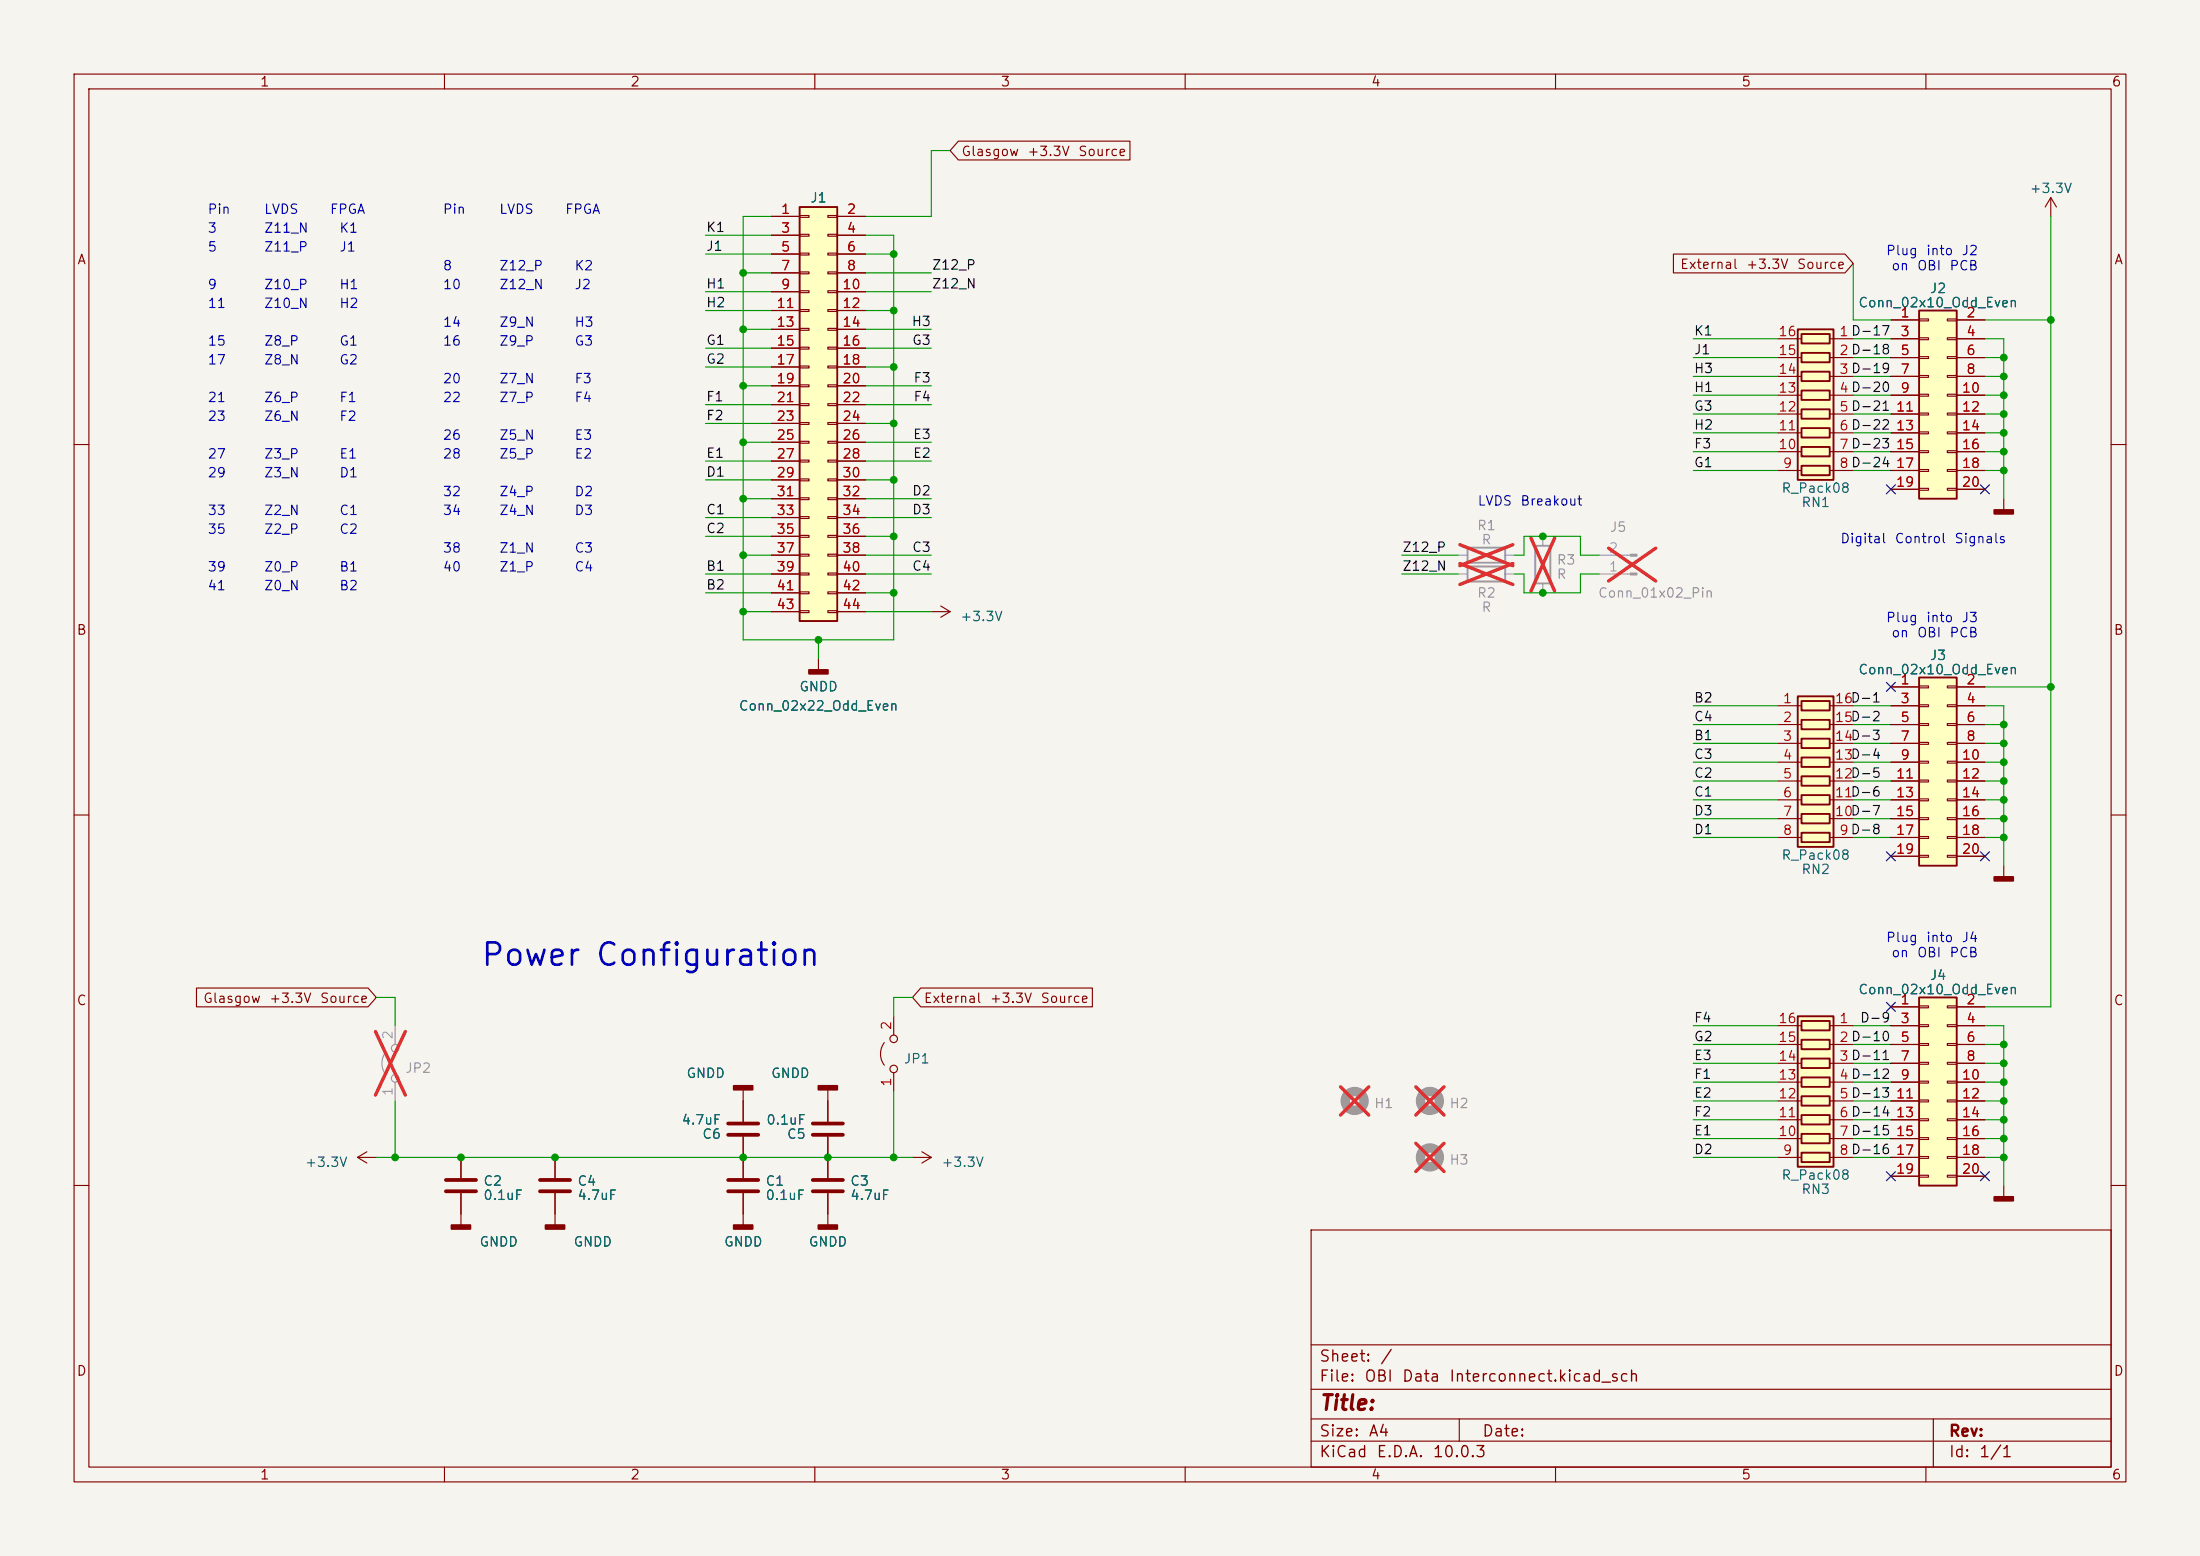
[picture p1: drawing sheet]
<svg xmlns="http://www.w3.org/2000/svg" width="297mm" height="210mm" viewBox="0 0 297 210" stroke-linecap="round" stroke-linejoin="round" font-family="sans-serif">
<path d="M0 0h297v210h-297z" fill="#f5f4ef" stroke="#f5f4ef" stroke-width=".14"/>
<g fill="none" stroke="#840000" stroke-width=".15">
<path d="M10 10h277v190h-277zM12 12h273v186h-273zM60 10v2M110 10v2M160 10v2M210 10v2M260 10v2M10 60h2M285 60h2M10 110h2M285 110h2M120.6 137.2v2.5"/>
<path d="M74.9 156.2v2.8M111.8 156.2v2.8M119.4 140.7a2.54 2.54 0 0 0 0 3.1M120.6 144.8v2.5M123.2 156.2h2.5M124.5 155.4l1.2 .8M125.7 156.2l-1.2 .8M10 160h2M74.9 161v2.8M100.3 163.8v1.6M111.8 161v4.4M177 166h108v32h-108z"/>
<path d="M270.5 160v1.5M285 160h2M60 198v2M110 198v2M160 198v2M177 194.5h108M177 191.5h108M177 187.5h108M177 181.5h108M197 191.5v3M210 198v2M260 198v2"/>
<path d="M261 191.5v6.5"/>
<circle cx="120.7" cy="144.3" r=".51"/>
<circle cx="120.7" cy="140.2" r=".51"/>
</g>
<path d="M72.9 159.3h4.1M109.7 159.3h4.1M72.9 160.8h4.1M109.7 160.8h4.1" fill="none" stroke="#840000" stroke-width=".51"/>
<g fill="#840000" stroke="#840000" stroke-width=".25">
<path d="M269.2 161.5h2.6v.6h-2.6z"/>
<path d="M110.5 165.4h2.5v.5h-2.5z"/>
<path d="M99.1 165.4h2.5v.5h-2.5z"/>
</g>
<path d="M242.7 44.5h4.8v20.3h-4.8z" fill="#ffffc2"/>
<path d="M242.7 44.5h4.8v20.3h-4.8zM243.2 45.1h3.8v1.3h-3.8zM243.2 47.6h3.8v1.3h-3.8zM243.2 50.2h3.8v1.2h-3.8zM243.2 52.7h3.8v1.3h-3.8zM243.2 55.2h3.8v1.3h-3.8zM243.2 57.8h3.8v1.3h-3.8zM243.2 60.3h3.8v1.3h-3.8zM243.2 62.9h3.8v1.2h-3.8z" fill="none" stroke="#840000" stroke-width=".25"/>
<g fill="none" stroke="#840000" stroke-width=".15">
<path d="M240 45.7h3.2M240 48.3h3.2M240 50.8h3.2M240 53.3h3.2M240 55.9h3.2M240 58.4h3.2M247 45.7h3.2M247 48.3h3.2M247 50.8h3.2M247 53.3h3.2M247 55.9h3.2M247 58.4h3.2"/>
<path d="M240 61h3.2M240 63.5h3.2M247 61h3.2M247 63.5h3.2M100.3 156.2v2.8M100.3 161v2.8"/>
</g>
<path d="M98.3 159.3h4.1M98.3 160.8h4.1" fill="none" stroke="#840000" stroke-width=".51"/>
<path d="M242.7 137.2h4.8v20.3h-4.8z" fill="#ffffc2"/>
<path d="M242.7 137.2h4.8v20.3h-4.8zM243.2 137.8h3.8v1.3h-3.8zM243.2 140.3h3.8v1.3h-3.8zM243.2 142.9h3.8v1.2h-3.8zM243.2 145.4h3.8v1.3h-3.8zM243.2 148h3.8v1.2h-3.8zM243.2 150.5h3.8v1.3h-3.8zM243.2 153h3.8v1.3h-3.8zM243.2 155.6h3.8v1.2h-3.8z" fill="none" stroke="#840000" stroke-width=".25"/>
<g fill="none" stroke="#840000" stroke-width=".15">
<path d="M240 138.4h3.2M247 138.4h3.2M62.2 156.2v2.8M100.3 147.1v4.3M100.3 153.4v2.8M240 141h3.2M240 143.5h3.2M240 146.1h3.2M240 148.6h3.2M240 151.1h3.2M240 153.7h3.2M240 156.2h3.2"/>
<path d="M247 141h3.2M247 143.5h3.2M247 146.1h3.2M247 148.6h3.2M247 151.1h3.2M247 153.7h3.2M247 156.2h3.2M62.2 161v4.4M74.9 163.8v1.6"/>
</g>
<g fill="#840000" stroke="#840000" stroke-width=".25">
<path d="M99.1 146.6h2.5v.5h-2.5z"/>
<path d="M73.7 165.4h2.5v.5h-2.5z"/>
<path d="M61 165.4h2.5v.5h-2.5z"/>
</g>
<path d="M60.2 159.3h4.1M98.3 153.2h4.1M98.3 151.6h4.1M60.2 160.8h4.1" fill="none" stroke="#840000" stroke-width=".51"/>
<g fill="none" stroke="#9c9b98" stroke-width="1.3">
<circle cx="182.9" cy="148.6" r="1.27"/>
<circle cx="193" cy="156.2" r="1.27"/>
</g>
<path d="M181 146.7l3.8 3.8M184.8 146.7l-3.8 3.8M191.1 154.3l3.8 3.8M194.9 154.3l-3.8 3.8" fill="none" stroke="#e12e31" stroke-width=".46"/>
<path d="M242.7 94h4.8v20.3h-4.8z" fill="#ffffc2"/>
<path d="M242.7 94h4.8v20.3h-4.8zM243.2 94.6h3.8v1.3h-3.8zM243.2 97.2h3.8v1.2h-3.8zM243.2 99.7h3.8v1.3h-3.8zM243.2 102.2h3.8v1.3h-3.8zM243.2 104.8h3.8v1.2h-3.8zM243.2 107.3h3.8v1.3h-3.8zM243.2 109.9h3.8v1.2h-3.8zM243.2 112.4h3.8v1.3h-3.8z" fill="none" stroke="#840000" stroke-width=".25"/>
<g fill="none" stroke="#840000" stroke-width=".15">
<path d="M240 95.3h3.2M240 97.8h3.2M247 95.3h3.2M247 97.8h3.2M240 100.3h3.2M240 102.9h3.2M240 105.4h3.2M240 108h3.2M240 110.5h3.2M240 113h3.2M247 100.3h3.2M247 102.9h3.2"/>
<path d="M247 105.4h3.2M247 108h3.2M247 110.5h3.2M247 113h3.2M270.5 116.8v1.6"/>
</g>
<path d="M269.2 118.4h2.6v.5h-2.6z" fill="#840000" stroke="#840000" stroke-width=".25"/>
<circle cx="193" cy="148.6" r="1.27" fill="none" stroke="#9c9b98" stroke-width="1.3"/>
<path d="M191.1 146.7l3.8 3.8M194.9 146.7l-3.8 3.8" fill="none" stroke="#e12e31" stroke-width=".46"/>
<path d="M259.1 91.4h5.1v25.4h-5.1z" fill="#ffffc2"/>
<path d="M259.1 91.4h5.1v25.4h-5.1z" fill="none" stroke="#840000" stroke-width=".25"/>
<g fill="none" stroke="#840000" stroke-width=".15">
<path d="M255.3 92.7h3.8M255.3 95.3h3.8M255.3 97.8h3.8M259.1 92.6h1.2v.2h-1.2zM259.1 95.1h1.2v.3h-1.2zM259.1 97.7h1.2v.2h-1.2zM262.9 92.6h1.3v.2h-1.3zM262.9 95.1h1.3v.3h-1.3zM262.9 97.7h1.3v.2h-1.3zM264.2 92.7h3.8M264.2 95.3h3.8M264.2 97.8h3.8"/>
<path d="M255.3 100.3h3.8M255.3 102.9h3.8M255.3 105.4h3.8M255.3 108h3.8M255.3 110.5h3.8M255.3 113h3.8M255.3 115.6h3.8M259.1 100.2h1.2v.3h-1.2zM259.1 102.7h1.2v.3h-1.2zM259.1 105.3h1.2v.2h-1.2zM259.1 107.8h1.2v.3h-1.2zM259.1 110.4h1.2v.2h-1.2z"/>
<path d="M259.1 112.9h1.2v.3h-1.2zM259.1 115.4h1.2v.3h-1.2zM262.9 100.2h1.3v.3h-1.3zM262.9 102.7h1.3v.3h-1.3zM262.9 105.3h1.3v.2h-1.3zM262.9 107.8h1.3v.3h-1.3zM262.9 110.4h1.3v.2h-1.3zM262.9 112.9h1.3v.3h-1.3zM262.9 115.4h1.3v.3h-1.3zM264.2 100.3h3.8M264.2 102.9h3.8M264.2 105.4h3.8"/>
<path d="M264.2 108h3.8M264.2 110.5h3.8M264.2 113h3.8M264.2 115.6h3.8"/>
</g>
<path d="M259.1 41.9h5.1v25.4h-5.1z" fill="#ffffc2"/>
<path d="M259.1 41.9h5.1v25.4h-5.1z" fill="none" stroke="#840000" stroke-width=".25"/>
<g fill="none" stroke="#840000" stroke-width=".15">
<path d="M276.9 26.7l-.8 1.2M276.9 26.7l.7 1.2M276.9 26.7v2.5M255.3 43.2h3.8M255.3 45.7h3.8M255.3 48.3h3.8M255.3 50.8h3.8M255.3 53.3h3.8M255.3 55.9h3.8M255.3 58.4h3.8M259.1 43.1h1.2v.2h-1.2zM259.1 45.6h1.2v.2h-1.2z"/>
<path d="M259.1 48.1h1.2v.3h-1.2zM259.1 50.7h1.2v.2h-1.2zM259.1 53.2h1.2v.3h-1.2zM259.1 55.8h1.2v.2h-1.2zM259.1 58.3h1.2v.2h-1.2zM262.9 43.1h1.3v.2h-1.3zM262.9 45.6h1.3v.2h-1.3zM262.9 48.1h1.3v.3h-1.3zM262.9 50.7h1.3v.2h-1.3zM262.9 53.2h1.3v.3h-1.3zM262.9 55.8h1.3v.2h-1.3zM262.9 58.3h1.3v.2h-1.3z"/>
<path d="M264.2 43.2h3.8M264.2 45.7h3.8M264.2 48.3h3.8M264.2 50.8h3.8M264.2 53.3h3.8M264.2 55.9h3.8M264.2 58.4h3.8M255.3 61h3.8M255.3 63.5h3.8M255.3 66h3.8M259.1 60.8h1.2v.3h-1.2zM259.1 63.4h1.2v.2h-1.2z"/>
<path d="M259.1 65.9h1.2v.3h-1.2zM262.9 60.8h1.3v.3h-1.3zM262.9 63.4h1.3v.2h-1.3zM262.9 65.9h1.3v.3h-1.3zM264.2 61h3.8M264.2 63.5h3.8M264.2 66h3.8M270.5 67.3v1.5"/>
</g>
<path d="M269.2 68.8h2.6v.5h-2.6z" fill="#840000" stroke="#840000" stroke-width=".25"/>
<path d="M259.1 134.6h5.1v25.4h-5.1z" fill="#ffffc2"/>
<path d="M259.1 134.6h5.1v25.4h-5.1z" fill="none" stroke="#840000" stroke-width=".25"/>
<g fill="none" stroke="#840000" stroke-width=".15">
<path d="M255.3 135.9h3.8M255.3 138.4h3.8M259.1 135.8h1.2v.2h-1.2zM259.1 138.3h1.2v.3h-1.2zM262.9 135.8h1.3v.2h-1.3zM262.9 138.3h1.3v.3h-1.3zM264.2 135.9h3.8M264.2 138.4h3.8M48.3 156.2h2.5M48.3 156.2l1.2 .8M49.5 155.4l-1.2 .8M255.3 141h3.8"/>
<path d="M255.3 143.5h3.8M255.3 146.1h3.8M255.3 148.6h3.8M255.3 151.1h3.8M255.3 153.7h3.8M255.3 156.2h3.8M255.3 158.8h3.8M259.1 140.8h1.2v.3h-1.2zM259.1 143.4h1.2v.2h-1.2zM259.1 145.9h1.2v.3h-1.2zM259.1 148.5h1.2v.2h-1.2zM259.1 151h1.2v.3h-1.2z"/>
<path d="M259.1 153.5h1.2v.3h-1.2zM259.1 156.1h1.2v.2h-1.2zM259.1 158.6h1.2v.3h-1.2zM262.9 140.8h1.3v.3h-1.3zM262.9 143.4h1.3v.2h-1.3zM262.9 145.9h1.3v.3h-1.3zM262.9 148.5h1.3v.2h-1.3zM262.9 151h1.3v.3h-1.3zM262.9 153.5h1.3v.3h-1.3zM262.9 156.1h1.3v.2h-1.3zM262.9 158.6h1.3v.3h-1.3zM264.2 141h3.8"/>
<path d="M264.2 143.5h3.8M264.2 146.1h3.8M264.2 148.6h3.8M264.2 151.1h3.8M264.2 153.7h3.8M264.2 156.2h3.8M264.2 158.8h3.8"/>
</g>
<path d="M207.3 73.7h2v5h-2z" fill="none" stroke="#9c9b98" stroke-width=".25"/>
<g fill="none" stroke="#9c9b98" stroke-width=".15">
<path d="M208.3 72.4v1.3M208.3 78.7v1.3M53.3 138.4v2.6M52.1 142a2.54 2.54 0 0 0 0 3M53.3 146.1v2.5"/>
<circle cx="53.3" cy="145.5" r=".51"/>
<circle cx="53.3" cy="141.5" r=".51"/>
</g>
<path d="M206.7 72.6l3.2 7.2M209.9 72.6l-3.2 7.2M50.7 139.2l4 8.6M54.7 139.2l-4 8.6" fill="none" stroke="#e12e31" stroke-width=".46"/>
<path d="M107.9 27.9h5.1v55.9h-5.1z" fill="#ffffc2"/>
<path d="M107.9 27.9h5.1v55.9h-5.1z" fill="none" stroke="#840000" stroke-width=".25"/>
<g fill="none" stroke="#840000" stroke-width=".15">
<path d="M129.4 19h23.1v2.6h-23.1l-1.1-1.3zM104.1 29.2h3.8M104.1 31.8h3.8M104.1 34.3h3.8M104.1 36.8h3.8M104.1 39.4h3.8M107.9 29.1h1.3v.2h-1.3zM107.9 31.6h1.3v.3h-1.3zM107.9 34.2h1.3v.2h-1.3zM107.9 36.7h1.3v.3h-1.3zM107.9 39.2h1.3v.3h-1.3zM111.8 29.1h1.2v.2h-1.2z"/>
<path d="M111.8 31.6h1.2v.3h-1.2zM111.8 34.2h1.2v.2h-1.2zM111.8 36.7h1.2v.3h-1.2zM111.8 39.2h1.2v.3h-1.2zM113 29.2h3.8M113 31.8h3.8M113 34.3h3.8M113 36.8h3.8M113 39.4h3.8M225.9 34.3h23.2l1.1 1.3-1.1 1.2h-23.2zM104.1 41.9h3.8M104.1 44.5h3.8"/>
<path d="M104.1 47h3.8M104.1 49.5h3.8M104.1 52.1h3.8M104.1 54.6h3.8M104.1 57.2h3.8M104.1 59.7h3.8M107.9 41.8h1.3v.2h-1.3zM107.9 44.3h1.3v.3h-1.3zM107.9 46.9h1.3v.2h-1.3zM107.9 49.4h1.3v.3h-1.3zM107.9 51.9h1.3v.3h-1.3zM107.9 54.5h1.3v.2h-1.3z"/>
<path d="M107.9 57h1.3v.3h-1.3zM107.9 59.6h1.3v.2h-1.3zM111.8 41.8h1.2v.2h-1.2zM111.8 44.3h1.2v.3h-1.2zM111.8 46.9h1.2v.2h-1.2zM111.8 49.4h1.2v.3h-1.2zM111.8 51.9h1.2v.3h-1.2zM111.8 54.5h1.2v.2h-1.2zM111.8 57h1.2v.3h-1.2zM111.8 59.6h1.2v.2h-1.2zM113 41.9h3.8M113 44.5h3.8"/>
<path d="M113 47h3.8M113 49.5h3.8M113 52.1h3.8M113 54.6h3.8M113 57.2h3.8M113 59.7h3.8M255.3 43.2h3.8M255.3 45.7h3.8M255.3 48.3h3.8M255.3 50.8h3.8M255.3 53.3h3.8M255.3 55.9h3.8"/>
<path d="M255.3 58.4h3.8M264.2 43.2h3.8M264.2 45.7h3.8M264.2 48.3h3.8M264.2 50.8h3.8M264.2 53.3h3.8M264.2 55.9h3.8M264.2 58.4h3.8M104.1 62.2h3.8M104.1 64.8h3.8M104.1 67.3h3.8M104.1 69.9h3.8"/>
<path d="M104.1 72.4h3.8M104.1 74.9h3.8M104.1 77.5h3.8M107.9 62.1h1.3v.3h-1.3zM107.9 64.6h1.3v.3h-1.3zM107.9 67.2h1.3v.2h-1.3zM107.9 69.7h1.3v.3h-1.3zM107.9 72.3h1.3v.2h-1.3zM107.9 74.8h1.3v.3h-1.3zM107.9 77.3h1.3v.3h-1.3zM107.9 79.9h1.3v.2h-1.3zM111.8 62.1h1.2v.3h-1.2z"/>
<path d="M111.8 64.6h1.2v.3h-1.2zM111.8 67.2h1.2v.2h-1.2zM111.8 69.7h1.2v.3h-1.2zM111.8 72.3h1.2v.2h-1.2zM111.8 74.8h1.2v.3h-1.2zM111.8 77.3h1.2v.3h-1.2zM111.8 79.9h1.2v.2h-1.2zM113 62.2h3.8M113 64.8h3.8M113 67.3h3.8M113 69.9h3.8M113 72.4h3.8"/>
<path d="M113 74.9h3.8M113 77.5h3.8M255.3 61h3.8M255.3 63.5h3.8M255.3 66h3.8M264.2 61h3.8M264.2 63.5h3.8M264.2 66h3.8M104.1 80h3.8M104.1 82.6h3.8M107.9 82.4h1.3v.3h-1.3zM110.5 88.9v1.5"/>
<path d="M111.8 82.4h1.2v.3h-1.2zM113 80h3.8M113 82.6h3.8M125.7 82.6h2.6M127 81.8l1.3 .8M128.3 82.6l-1.3 .7M255.3 92.7h3.8M255.3 95.3h3.8M255.3 97.8h3.8M264.2 92.7h3.8M264.2 95.3h3.8M264.2 97.8h3.8"/>
<path d="M255.3 100.3h3.8M255.3 102.9h3.8M255.3 105.4h3.8M255.3 108h3.8M255.3 110.5h3.8M255.3 113h3.8M255.3 115.6h3.8M264.2 100.3h3.8M264.2 102.9h3.8M264.2 105.4h3.8M264.2 108h3.8M264.2 110.5h3.8"/>
<path d="M264.2 113h3.8M264.2 115.6h3.8M26.5 133.3h23.2l1.1 1.3-1.1 1.3h-23.2zM124.3 133.3h23.2v2.6h-23.2l-1.1-1.3zM255.3 135.9h3.8M255.3 138.4h3.8M264.2 135.9h3.8M264.2 138.4h3.8M62.2 156.2v2.8M74.9 156.2v2.8M100.3 148.6v2.8M100.3 153.4v5.6"/>
<path d="M111.8 147.1v4.3M111.8 153.4v5.6M255.3 141h3.8M255.3 143.5h3.8M255.3 146.1h3.8M255.3 148.6h3.8M255.3 151.1h3.8M255.3 153.7h3.8M255.3 156.2h3.8M255.3 158.8h3.8M264.2 141h3.8M264.2 143.5h3.8"/>
<path d="M264.2 146.1h3.8M264.2 148.6h3.8M264.2 151.1h3.8M264.2 153.7h3.8M264.2 156.2h3.8M264.2 158.8h3.8M62.2 161v2.8M74.9 161v2.8M100.3 161v2.8M111.8 161v2.8"/>
</g>
<g fill="#840000" stroke="#840000" stroke-width=".25">
<path d="M109.2 90.4h2.6v.5h-2.6z"/>
<path d="M110.5 146.6h2.5v.5h-2.5z"/>
</g>
<path d="M198.1 76.5h5.1v2h-5.1zM198.1 73.9h5.1v2h-5.1z" fill="none" stroke="#9c9b98" stroke-width=".25"/>
<path d="M196.8 77.5h1.3M196.8 74.9h1.3M203.2 77.5h1.3M203.2 74.9h1.3M215.9 77.5h4.2M215.9 74.9h4.2" fill="none" stroke="#9c9b98" stroke-width=".15"/>
<path d="M197.1 76.1l7.1 2.8M197.1 73.5l7.1 2.8M204.2 76.1l-7.1 2.8M204.2 73.5l-7.1 2.8M217.2 74l6.3 4.4M223.5 74l-6.3 4.4" fill="none" stroke="#e12e31" stroke-width=".46"/>
<g fill="#9c9b98" stroke="#9c9b98" stroke-width=".15">
<path d="M220.1 77.3h.9v.3h-.9z"/>
<path d="M220.1 74.8h.9v.3h-.9z"/>
</g>
<path d="M109.7 153.2h4.1M109.7 151.6h4.1" fill="none" stroke="#840000" stroke-width=".51"/>
<g fill="none" stroke="#009600" stroke-width=".15">
<path d="M95.2 39.4h8.9M95.2 31.8h8.9M95.2 34.3h8.9M100.3 36.8h3.8M104.1 29.2h-3.8v57.2h20.3v-54.6h-3.8M116.8 39.4h8.9M116.8 34.3h3.8M116.8 36.8h8.9M128.3 20.3h-2.6v8.9h-8.9M250.2 35.6v7.6h5.1M276.9 29.2v106.7h-8.9M95.2 49.5h8.9"/>
<path d="M95.2 47h8.9M95.2 54.6h8.9M95.2 57.2h8.9M95.2 41.9h8.9M100.3 52.1h3.8M100.3 59.7h3.8M100.3 44.5h3.8M116.8 49.5h3.8M116.8 47h8.9M116.8 54.6h8.9M116.8 57.2h3.8M116.8 52.1h8.9"/>
<path d="M116.8 59.7h8.9M116.8 44.5h8.9M116.8 41.9h3.8M228.6 58.4h11.4M228.6 53.3h11.4M228.6 50.8h11.4M228.6 48.3h11.4M228.6 45.7h11.4M228.6 55.9h11.4M250.2 58.4h5.1M250.2 53.3h5.1M250.2 50.8h5.1"/>
<path d="M250.2 48.3h5.1M250.2 45.7h5.1M250.2 55.9h5.1M268 58.4h2.5M268 53.3h2.5M268 45.7h2.5v21.6M268 50.8h2.5M268 48.3h2.5M268 43.2h8.9M268 55.9h2.5M95.2 72.4h8.9M95.2 77.5h8.9"/>
<path d="M95.2 69.9h8.9M95.2 64.8h8.9M95.2 62.2h8.9M100.3 74.9h3.8M100.3 67.3h3.8M116.8 72.4h3.8M116.8 74.9h8.9M116.8 77.5h8.9M116.8 69.9h8.9M116.8 67.3h8.9M116.8 64.8h3.8M116.8 62.2h8.9"/>
<path d="M189.2 74.9h7.6M189.2 77.5h7.6M204.5 77.5h1.2v2.5h7.7v-2.5h2.5M204.5 74.9h1.2v-2.5h7.7v2.5h2.5M228.6 61h11.4M228.6 63.5h11.4M250.2 61h5.1M250.2 63.5h5.1M268 61h2.5M268 63.5h2.5M95.2 80h8.9M100.3 82.6h3.8"/>
<path d="M110.5 86.4v2.5M116.8 80h3.8M116.8 82.6h8.9M228.6 95.3h11.4M228.6 97.8h11.4M250.2 95.3h5.1M250.2 97.8h5.1M268 92.7h8.9M268 95.3h2.5v21.5M268 97.8h2.5M228.6 113h11.4M228.6 110.5h11.4"/>
<path d="M228.6 108h11.4M228.6 105.4h11.4M228.6 102.9h11.4M228.6 100.3h11.4M250.2 113h5.1M250.2 110.5h5.1M250.2 108h5.1M250.2 105.4h5.1M250.2 102.9h5.1M250.2 100.3h5.1M268 113h2.5M268 110.5h2.5"/>
<path d="M268 108h2.5M268 105.4h2.5M268 102.9h2.5M268 100.3h2.5M50.8 134.6h2.5v3.8M123.2 134.6h-2.6v2.6M228.6 138.4h11.4M250.2 138.4h5.1M268 138.4h2.5v21.6M50.8 156.2h72.4M53.3 148.6v7.6M120.6 147.3v8.9"/>
<path d="M228.6 141h11.4M228.6 143.5h11.4M228.6 146.1h11.4M228.6 148.6h11.4M228.6 156.2h11.4M228.6 153.7h11.4M228.6 151.1h11.4M250.2 141h5.1M250.2 143.5h5.1M250.2 146.1h5.1M250.2 148.6h5.1M250.2 156.2h5.1"/>
<path d="M250.2 153.7h5.1M250.2 151.1h5.1M268 141h2.5M268 143.5h2.5M268 146.1h2.5M268 148.6h2.5M268 156.2h2.5M268 153.7h2.5M268 151.1h2.5"/>
</g>
<g fill="none" stroke="#000084" stroke-width=".15">
<path d="M254.7 65.4l1.2 1.2M255.9 65.4l-1.2 1.2M267.4 65.4l1.2 1.2M268.6 65.4l-1.2 1.2M254.7 92.1l1.2 1.2M255.9 92.1l-1.2 1.2M254.7 115l1.2 1.2M255.9 115l-1.2 1.2M267.4 115l1.2 1.2M268.6 115l-1.2 1.2M254.7 135.3l1.2 1.2M255.9 135.3l-1.2 1.2"/>
<path d="M254.7 158.1l1.2 1.3M255.9 158.1l-1.2 1.3M267.4 158.1l1.2 1.3M268.6 158.1l-1.2 1.3"/>
</g>
<g fill="#009600" stroke="#009600" stroke-width=".14">
<circle cx="100.3" cy="74.9" r=".46"/>
<circle cx="100.3" cy="52.1" r=".46"/>
<circle cx="100.3" cy="67.3" r=".46"/>
<circle cx="100.3" cy="59.7" r=".46"/>
<circle cx="120.6" cy="72.4" r=".46"/>
<circle cx="120.6" cy="80" r=".46"/>
<circle cx="100.3" cy="82.6" r=".46"/>
<circle cx="110.5" cy="86.4" r=".46"/>
<circle cx="111.8" cy="156.2" r=".46"/>
<circle cx="100.3" cy="156.2" r=".46"/>
<circle cx="120.6" cy="156.2" r=".46"/>
<circle cx="74.9" cy="156.2" r=".46"/>
<circle cx="62.2" cy="156.2" r=".46"/>
<circle cx="53.3" cy="156.2" r=".46"/>
<circle cx="100.3" cy="36.8" r=".46"/>
<circle cx="120.6" cy="34.3" r=".46"/>
<circle cx="120.6" cy="64.8" r=".46"/>
<circle cx="120.6" cy="49.5" r=".46"/>
<circle cx="120.6" cy="57.2" r=".46"/>
<circle cx="120.6" cy="41.9" r=".46"/>
<circle cx="100.3" cy="44.5" r=".46"/>
<circle cx="208.3" cy="72.4" r=".46"/>
<circle cx="208.3" cy="80" r=".46"/>
<circle cx="270.5" cy="141" r=".46"/>
<circle cx="270.5" cy="151.1" r=".46"/>
<circle cx="270.5" cy="148.6" r=".46"/>
<circle cx="270.5" cy="146.1" r=".46"/>
<circle cx="270.5" cy="153.7" r=".46"/>
<circle cx="270.5" cy="156.2" r=".46"/>
<circle cx="270.5" cy="143.5" r=".46"/>
<circle cx="270.5" cy="100.3" r=".46"/>
<circle cx="276.9" cy="92.7" r=".46"/>
<circle cx="270.5" cy="97.8" r=".46"/>
<circle cx="270.5" cy="50.8" r=".46"/>
<circle cx="270.5" cy="53.3" r=".46"/>
<circle cx="270.5" cy="63.5" r=".46"/>
<circle cx="270.5" cy="48.3" r=".46"/>
<circle cx="270.5" cy="58.4" r=".46"/>
<circle cx="270.5" cy="55.9" r=".46"/>
<circle cx="276.9" cy="43.2" r=".46"/>
<circle cx="270.5" cy="61" r=".46"/>
<circle cx="270.5" cy="113" r=".46"/>
<circle cx="270.5" cy="108" r=".46"/>
<circle cx="270.5" cy="102.9" r=".46"/>
<circle cx="270.5" cy="105.4" r=".46"/>
<circle cx="270.5" cy="110.5" r=".46"/>
</g>
<text font-size="3" fill="#0000c2" x="64.8" y="131.1">Power Configuration</text>
<text font-size="2" fill="#840000" x="178" y="190.8">Title:</text>
<g font-size="1.5" fill="#840000">
<text x="178" y="184.2">Sheet:</text>
<text x="186.2" y="184.2">/</text>
<text x="178" y="186.9">File:</text>
<text x="184.1" y="186.9">OBI</text>
<text x="189.2" y="186.9">Data</text>
<text x="195.5" y="186.9">Interconnect.kicad_sch</text>
<text x="178" y="197.1">KiCad</text>
<text x="178" y="194.3">Size:</text>
<text x="184.7" y="194.3">A4</text>
<text x="185.7" y="197.1">E.D.A.</text>
<text x="193.3" y="197.1">10.0.3</text>
<text x="200" y="194.3">Date:</text>
<text x="263" y="194.3">Rev:</text>
<text x="263" y="197.1">Id:</text>
<text x="267.1" y="197.1">1/1</text>
</g>
<g font-size="1.3" fill="#840000">
<text x="35" y="12">1</text>
<text x="85" y="12">2</text>
<text x="135" y="12">3</text>
<text x="185" y="12">4</text>
<text x="235" y="12">5</text>
<text x="285" y="12">6</text>
<text x="129.7" y="21.4">Glasgow</text>
<text x="138.6" y="21.4">+3.3V</text>
<text x="145.5" y="21.4">Source</text>
<text x="10.3" y="36">A</text>
<text x="285.3" y="36">A</text>
<text x="226.7" y="36.6">External</text>
<text x="235.6" y="36.6">+3.3V</text>
<text x="242.5" y="36.6">Source</text>
<text x="10.3" y="86">B</text>
<text x="285.3" y="86">B</text>
<text x="10.3" y="136">C</text>
<text x="27.3" y="135.7">Glasgow</text>
<text x="36.2" y="135.7">+3.3V</text>
<text x="43.1" y="135.7">Source</text>
<text x="124.6" y="135.7">External</text>
<text x="133.5" y="135.7">+3.3V</text>
<text x="140.4" y="135.7">Source</text>
<text x="285.3" y="136">C</text>
<text x="10.3" y="186">D</text>
<text x="285.3" y="186">D</text>
<text x="35" y="200">1</text>
<text x="85" y="200">2</text>
<text x="135" y="200">3</text>
<text x="185" y="200">4</text>
<text x="235" y="200">5</text>
<text x="285" y="200">6</text>
</g>
<g font-size="1.3" fill="#0000c2">
<text x="27.9" y="29.2">Pin</text>
<text x="35.6" y="29.2">LVDS</text>
<text x="44.4" y="29.2">FPGA</text>
<text x="59.7" y="29.2">Pin</text>
<text x="67.3" y="29.2">LVDS</text>
<text x="76.2" y="29.2">FPGA</text>
<text x="27.9" y="31.7">3</text>
<text x="27.9" y="34.3">5</text>
<text x="35.6" y="31.7">Z11_N</text>
<text x="35.6" y="34.3">Z11_P</text>
<text x="45.7" y="34.3">J1</text>
<text x="45.7" y="31.7">K1</text>
<text x="254.5" y="34.8">Plug</text>
<text x="259.9" y="34.8">into</text>
<text x="264.7" y="34.8">J2</text>
<text x="27.9" y="41.9">11</text>
<text x="27.9" y="39.3">9</text>
<text x="35.6" y="41.9">Z10_N</text>
<text x="35.6" y="39.3">Z10_P</text>
<text x="45.7" y="39.3">H1</text>
<text x="45.7" y="41.9">H2</text>
<text x="59.7" y="39.3">10</text>
<text x="59.7" y="36.8">8</text>
<text x="67.3" y="39.3">Z12_N</text>
<text x="67.3" y="36.8">Z12_P</text>
<text x="77.5" y="39.3">J2</text>
<text x="77.5" y="36.8">K2</text>
<text x="255.2" y="36.8">on</text>
<text x="258.7" y="36.8">OBI</text>
<text x="263.1" y="36.8">PCB</text>
<text x="27.9" y="47">15</text>
<text x="35.6" y="47">Z8_P</text>
<text x="45.7" y="47">G1</text>
<text x="59.7" y="47">16</text>
<text x="59.7" y="44.4">14</text>
<text x="67.3" y="47">Z9_P</text>
<text x="67.3" y="44.4">Z9_N</text>
<text x="77.5" y="47">G3</text>
<text x="77.5" y="44.4">H3</text>
<text x="27.9" y="49.5">17</text>
<text x="35.6" y="49.5">Z8_N</text>
<text x="45.7" y="49.5">G2</text>
<text x="59.7" y="52">20</text>
<text x="67.3" y="52">Z7_N</text>
<text x="77.5" y="52">F3</text>
<text x="27.9" y="57.1">23</text>
<text x="27.9" y="54.6">21</text>
<text x="35.6" y="54.6">Z6_P</text>
<text x="35.6" y="57.1">Z6_N</text>
<text x="45.7" y="54.6">F1</text>
<text x="45.7" y="57.1">F2</text>
<text x="59.7" y="59.7">26</text>
<text x="59.7" y="54.6">22</text>
<text x="67.3" y="59.7">Z5_N</text>
<text x="67.3" y="54.6">Z7_P</text>
<text x="77.5" y="59.7">E3</text>
<text x="77.5" y="54.6">F4</text>
<text x="27.9" y="62.2">27</text>
<text x="27.9" y="64.7">29</text>
<text x="35.6" y="62.2">Z3_P</text>
<text x="35.6" y="64.7">Z3_N</text>
<text x="45.7" y="62.2">E1</text>
<text x="45.7" y="64.7">D1</text>
<text x="59.7" y="62.2">28</text>
<text x="67.3" y="62.2">Z5_P</text>
<text x="77.5" y="62.2">E2</text>
<text x="27.9" y="69.8">33</text>
<text x="35.6" y="69.8">Z2_N</text>
<text x="45.7" y="69.8">C1</text>
<text x="59.7" y="69.8">34</text>
<text x="59.7" y="67.3">32</text>
<text x="67.3" y="67.3">Z4_P</text>
<text x="67.3" y="69.8">Z4_N</text>
<text x="77.5" y="69.8">D3</text>
<text x="77.5" y="67.3">D2</text>
<text x="199.4" y="68.6">LVDS</text>
<text x="205.2" y="68.6">Breakout</text>
<text x="27.9" y="77.4">39</text>
<text x="27.9" y="72.4">35</text>
<text x="35.6" y="77.4">Z0_P</text>
<text x="35.6" y="72.4">Z2_P</text>
<text x="45.7" y="72.4">C2</text>
<text x="45.7" y="77.4">B1</text>
<text x="59.7" y="77.4">40</text>
<text x="59.7" y="74.9">38</text>
<text x="67.3" y="74.9">Z1_N</text>
<text x="67.3" y="77.4">Z1_P</text>
<text x="77.5" y="74.9">C3</text>
<text x="77.5" y="77.4">C4</text>
<text x="248.4" y="73.6">Digital</text>
<text x="255.7" y="73.6">Control</text>
<text x="263.8" y="73.6">Signals</text>
<text x="27.9" y="80">41</text>
<text x="35.6" y="80">Z0_N</text>
<text x="45.7" y="80">B2</text>
<text x="254.5" y="84.3">Plug</text>
<text x="255.2" y="86.3">on</text>
<text x="258.7" y="86.3">OBI</text>
<text x="259.9" y="84.3">into</text>
<text x="263.1" y="86.3">PCB</text>
<text x="264.7" y="84.3">J3</text>
<text x="254.5" y="127.5">Plug</text>
<text x="255.2" y="129.5">on</text>
<text x="258.7" y="129.5">OBI</text>
<text x="259.9" y="127.5">into</text>
<text x="263.1" y="129.5">PCB</text>
<text x="264.7" y="127.5">J4</text>
</g>
<g font-size="1.3" fill="#a90000">
<text x="105.3" y="29.2">1</text>
<text x="114.2" y="29.2">2</text>
<text x="105.3" y="31.7">3</text>
<text x="105.3" y="34.3">5</text>
<text x="114.2" y="31.7">4</text>
<text x="114.2" y="34.3">6</text>
<text x="104.7" y="41.9">11</text>
<text x="105.3" y="36.8">7</text>
<text x="105.3" y="39.3">9</text>
<text x="113.6" y="39.3">10</text>
<text x="113.6" y="41.9">12</text>
<text x="114.2" y="36.8">8</text>
<text x="104.7" y="44.4">13</text>
<text x="104.7" y="47">15</text>
<text x="113.6" y="44.4">14</text>
<text x="113.6" y="47">16</text>
<text x="240" y="45.7">16</text>
<text x="248.2" y="45.7">1D-17</text>
<text x="256.5" y="43.2">1</text>
<text x="256.5" y="45.7">3</text>
<text x="265.4" y="43.2">2</text>
<text x="265.4" y="45.7">4</text>
<text x="104.7" y="49.5">17</text>
<text x="104.7" y="52">19</text>
<text x="113.6" y="49.5">18</text>
<text x="113.6" y="52">20</text>
<text x="240" y="53.3">13</text>
<text x="240" y="50.8">14</text>
<text x="240" y="48.2">15</text>
<text x="248.2" y="48.2">2D-18</text>
<text x="248.2" y="50.8">3D-19</text>
<text x="248.2" y="53.3">4D-20</text>
<text x="256.5" y="48.2">5</text>
<text x="256.5" y="50.8">7</text>
<text x="256.5" y="53.3">9</text>
<text x="264.8" y="53.3">10</text>
<text x="265.4" y="48.2">6</text>
<text x="265.4" y="50.8">8</text>
<text x="104.7" y="54.6">21</text>
<text x="104.7" y="57.1">23</text>
<text x="104.7" y="59.7">25</text>
<text x="113.6" y="54.6">22</text>
<text x="113.6" y="57.1">24</text>
<text x="113.6" y="59.7">26</text>
<text x="240" y="58.4">11</text>
<text x="240" y="55.9">12</text>
<text x="248.2" y="55.9">5D-21</text>
<text x="248.2" y="58.4">6D-22</text>
<text x="255.9" y="55.9">11</text>
<text x="255.9" y="58.4">13</text>
<text x="264.8" y="55.9">12</text>
<text x="264.8" y="58.4">14</text>
<text x="104.7" y="62.2">27</text>
<text x="104.7" y="64.7">29</text>
<text x="113.6" y="62.2">28</text>
<text x="113.6" y="64.7">30</text>
<text x="240" y="60.9">10</text>
<text x="240.6" y="63.5">9</text>
<text x="248.2" y="60.9">7D-23</text>
<text x="248.2" y="63.5">8D-24</text>
<text x="255.9" y="60.9">15</text>
<text x="255.9" y="63.5">17</text>
<text x="264.8" y="60.9">16</text>
<text x="264.8" y="63.5">18</text>
<text x="104.7" y="67.3">31</text>
<text x="104.7" y="69.8">33</text>
<text x="113.6" y="67.3">32</text>
<text x="113.6" y="69.8">34</text>
<text x="255.9" y="66">19</text>
<text x="264.8" y="66">20</text>
<text x="104.7" y="72.4">35</text>
<text x="104.7" y="74.9">37</text>
<text x="104.7" y="77.4">39</text>
<text x="113.6" y="72.4">36</text>
<text x="113.6" y="74.9">38</text>
<text x="113.6" y="77.4">40</text>
<text x="104.7" y="80">41</text>
<text x="104.7" y="82.5">43</text>
<text x="113.6" y="80">42</text>
<text x="113.6" y="82.5">44</text>
<text x="240.6" y="95.2">1</text>
<text x="247.6" y="95.2">16D-1</text>
<text x="256.5" y="92.7">1</text>
<text x="256.5" y="95.2">3</text>
<text x="265.4" y="92.7">2</text>
<text x="265.4" y="95.2">4</text>
<text x="240.6" y="97.8">2</text>
<text x="240.6" y="100.3">3</text>
<text x="247.6" y="100.3">14D-3</text>
<text x="247.6" y="97.8">15D-2</text>
<text x="256.5" y="97.8">5</text>
<text x="256.5" y="100.3">7</text>
<text x="265.4" y="97.8">6</text>
<text x="265.4" y="100.3">8</text>
<text x="240.6" y="102.8">4</text>
<text x="240.6" y="105.4">5</text>
<text x="240.6" y="107.9">6</text>
<text x="247.6" y="107.9">11D-6</text>
<text x="247.6" y="105.4">12D-5</text>
<text x="247.6" y="102.8">13D-4</text>
<text x="255.9" y="105.4">11</text>
<text x="255.9" y="107.9">13</text>
<text x="256.5" y="102.8">9</text>
<text x="264.8" y="102.8">10</text>
<text x="264.8" y="105.4">12</text>
<text x="264.8" y="107.9">14</text>
<text x="240.6" y="110.5">7</text>
<text x="240.6" y="113">8</text>
<text x="247.6" y="110.5">10D-7</text>
<text x="248.2" y="113">9D-8</text>
<text x="255.9" y="110.5">15</text>
<text x="255.9" y="113">17</text>
<text x="264.8" y="110.5">16</text>
<text x="264.8" y="113">18</text>
<text x="255.9" y="115.5">19</text>
<text x="264.8" y="115.5">20</text>
<text x="256.5" y="135.9">1</text>
<text x="265.4" y="135.9">2</text>
<text x="120.6" y="139.1" transform="rotate(-90 120.6 139.1)">2</text>
<text x="240" y="143.5">14</text>
<text x="240" y="140.9">15</text>
<text x="240" y="138.4">16</text>
<text x="248.2" y="138.4">1</text>
<text x="248.2" y="140.9">2D-10</text>
<text x="248.2" y="143.5">3D-11</text>
<text x="256.5" y="138.4">3</text>
<text x="256.5" y="140.9">5</text>
<text x="256.5" y="143.5">7</text>
<text x="265.4" y="138.4">4</text>
<text x="265.4" y="140.9">6</text>
<text x="265.4" y="143.5">8</text>
<text x="120.6" y="146.8" transform="rotate(-90 120.6 146.8)">1</text>
<text x="240" y="148.6">12</text>
<text x="240" y="146">13</text>
<text x="248.2" y="146">4D-12</text>
<text x="248.2" y="148.6">5D-13</text>
<text x="255.9" y="148.6">11</text>
<text x="256.5" y="146">9</text>
<text x="264.8" y="146">10</text>
<text x="264.8" y="148.6">12</text>
<text x="240" y="153.6">10</text>
<text x="240" y="151.1">11</text>
<text x="248.2" y="151.1">6D-14</text>
<text x="248.2" y="153.6">7D-15</text>
<text x="255.9" y="151.1">13</text>
<text x="255.9" y="153.6">15</text>
<text x="264.8" y="151.1">14</text>
<text x="264.8" y="153.6">16</text>
<text x="240.6" y="156.2">9</text>
<text x="248.2" y="156.2">8D-16</text>
<text x="255.9" y="156.2">17</text>
<text x="255.9" y="158.7">19</text>
<text x="264.8" y="156.2">18</text>
<text x="264.8" y="158.7">20</text>
</g>
<g font-size="1.3" fill="#006464">
<text x="109.3" y="27.6">J1</text>
<text x="273.9" y="26.4">+3.3V</text>
<text x="250.8" y="41.8">Conn_02x10_Odd_Even</text>
<text x="260.4" y="39.9">J2</text>
<text x="240.4" y="66.8">R_Pack08</text>
<text x="243.1" y="68.8">RN1</text>
<text x="129.5" y="84.2">+3.3V</text>
<text x="260.4" y="89.4">J3</text>
<text x="107.8" y="93.6">GNDD</text>
<text x="250.8" y="91.3">Conn_02x10_Odd_Even</text>
<text x="99.7" y="96.2">Conn_02x22_Odd_Even</text>
<text x="240.4" y="116.4">R_Pack08</text>
<text x="243.1" y="118.3">RN2</text>
<text x="250.8" y="134.5">Conn_02x10_Odd_Even</text>
<text x="260.4" y="132.6">J4</text>
<text x="121.9" y="143.8">JP1</text>
<text x="92.6" y="145.8">GNDD</text>
<text x="104" y="145.8">GNDD</text>
<text x="91.9" y="152.1">4.7uF</text>
<text x="94.7" y="154">C6</text>
<text x="103.4" y="152.1">0.1uF</text>
<text x="106.1" y="154">C5</text>
<text x="41.1" y="157.8">+3.3V</text>
<text x="65.2" y="160.3">C2</text>
<text x="77.9" y="160.3">C4</text>
<text x="103.3" y="160.3">C1</text>
<text x="114.7" y="160.3">C3</text>
<text x="127" y="157.8">+3.3V</text>
<text x="240.4" y="159.5">R_Pack08</text>
<text x="243.1" y="161.5">RN3</text>
<text x="65.2" y="162.3">0.1uF</text>
<text x="77.9" y="162.3">4.7uF</text>
<text x="103.3" y="162.3">0.1uF</text>
<text x="114.7" y="162.3">4.7uF</text>
<text x="64.6" y="168.6">GNDD</text>
<text x="77.3" y="168.6">GNDD</text>
<text x="97.7" y="168.6">GNDD</text>
<text x="109.1" y="168.6">GNDD</text>
</g>
<g font-size="1.3" fill="#0f0f0f">
<text x="95.2" y="34.2">J1</text>
<text x="95.2" y="31.6">K1</text>
<text x="95.2" y="41.8">H2</text>
<text x="95.2" y="39.2">H1</text>
<text x="125.7" y="36.7">Z12_P</text>
<text x="125.7" y="39.2">Z12_N</text>
<text x="95.2" y="46.9">G1</text>
<text x="123" y="44.3">H3</text>
<text x="123" y="46.9">G3</text>
<text x="228.6" y="45.6">K1</text>
<text x="95.2" y="49.4">G2</text>
<text x="123.2" y="51.9">F3</text>
<text x="228.6" y="53.2">H1</text>
<text x="228.6" y="50.7">H3</text>
<text x="228.6" y="48.1">J1</text>
<text x="95.2" y="54.5">F1</text>
<text x="95.2" y="57">F2</text>
<text x="123.2" y="59.6">E3</text>
<text x="123.2" y="54.5">F4</text>
<text x="228.6" y="55.8">G3</text>
<text x="228.6" y="58.3">H2</text>
<text x="95.2" y="64.6">D1</text>
<text x="95.2" y="62.1">E1</text>
<text x="123.2" y="62.1">E2</text>
<text x="228.6" y="63.4">G1</text>
<text x="228.6" y="60.8">F3</text>
<text x="95.2" y="69.7">C1</text>
<text x="123" y="69.7">D3</text>
<text x="123" y="67.2">D2</text>
<text x="95.2" y="72.3">C2</text>
<text x="95.2" y="77.3">B1</text>
<text x="123" y="74.8">C3</text>
<text x="123" y="77.3">C4</text>
<text x="189.2" y="77.3">Z12_N</text>
<text x="189.2" y="74.8">Z12_P</text>
<text x="95.2" y="79.9">B2</text>
<text x="228.6" y="95.1">B2</text>
<text x="228.6" y="97.7">C4</text>
<text x="228.6" y="100.2">B1</text>
<text x="228.6" y="105.3">C2</text>
<text x="228.6" y="107.8">C1</text>
<text x="228.6" y="102.7">C3</text>
<text x="228.6" y="110.4">D3</text>
<text x="228.6" y="112.9">D1</text>
<text x="228.6" y="143.4">E3</text>
<text x="228.6" y="138.3">F4</text>
<text x="228.6" y="140.8">G2</text>
<text x="251" y="138.3">D-9</text>
<text x="228.6" y="148.5">E2</text>
<text x="228.6" y="145.9">F1</text>
<text x="228.6" y="151">F2</text>
<text x="228.6" y="153.5">E1</text>
<text x="228.6" y="156.1">D2</text>
</g>
<g font-size="1.3" fill="#939391">
<text x="199.3" y="71.9">R1</text>
<text x="199.9" y="73.8">R</text>
<text x="210.1" y="76.5">R3</text>
<text x="217.2" y="72.1">J5</text>
<text x="199.3" y="81">R2</text>
<text x="199.9" y="82.9">R</text>
<text x="210.1" y="78.4">R</text>
<text x="215.6" y="81">Conn_01x02_Pin</text>
<text x="54.6" y="145.1">JP2</text>
<text x="185.4" y="149.9">H1</text>
<text x="195.6" y="149.9">H2</text>
<text x="195.6" y="157.5">H3</text>
</g>
<g font-size="1.3" fill="#a5a4a2">
<text x="217.1" y="77.4">1</text>
<text x="217.1" y="74.9">2</text>
<text x="53.3" y="140.4" transform="rotate(-90 53.3 140.4)">2</text>
<text x="53.3" y="148" transform="rotate(-90 53.3 148)">1</text>
</g>
</svg>
